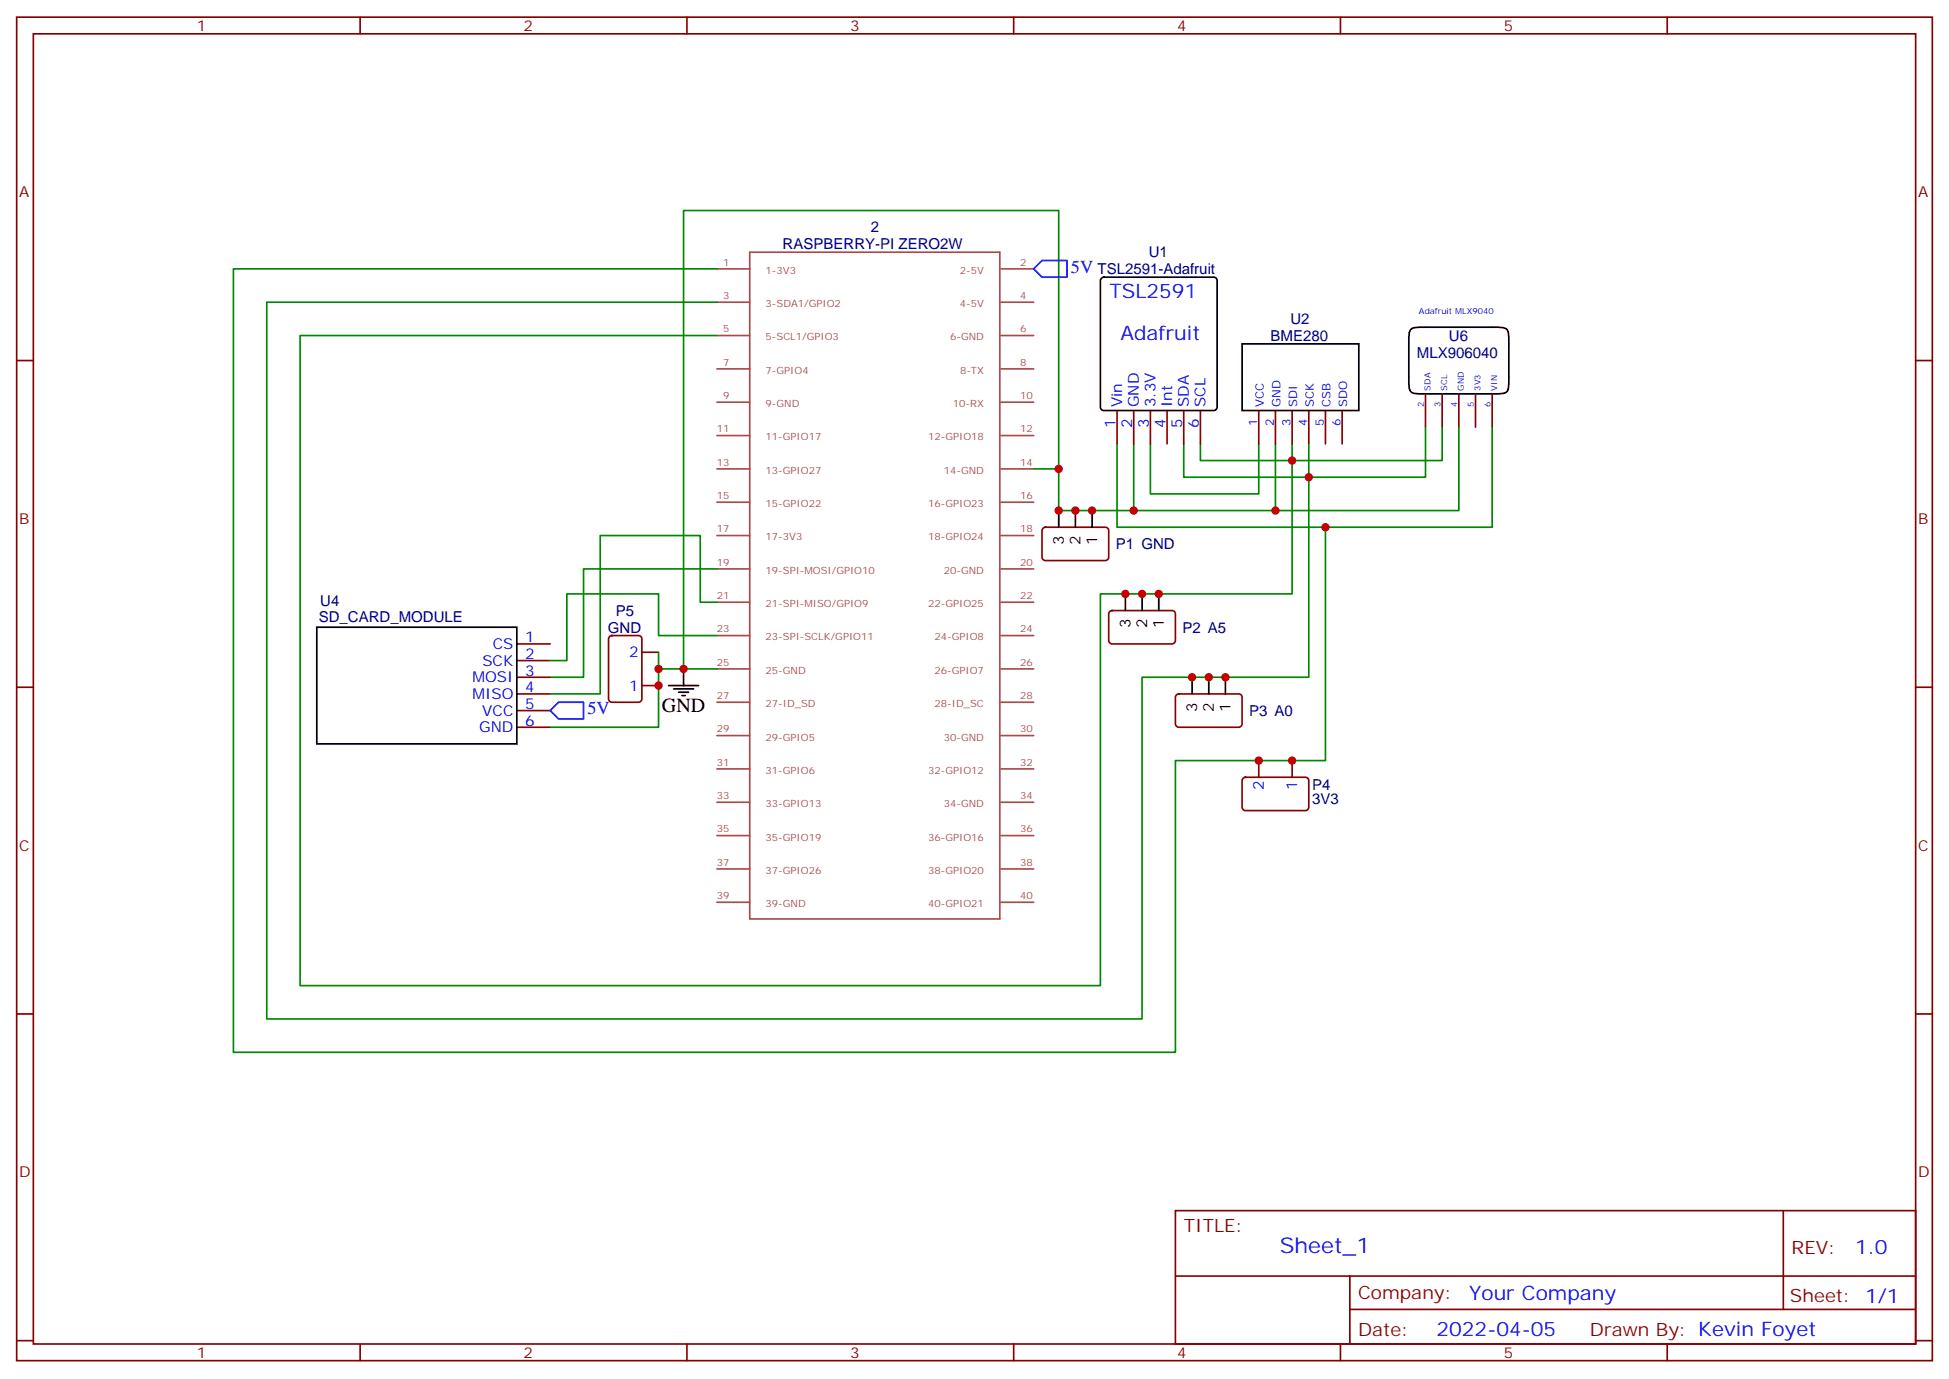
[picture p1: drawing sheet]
<svg xmlns="http://www.w3.org/2000/svg" width="412mm" height="292mm" viewBox="0 0 412 292" stroke-linecap="round" stroke-linejoin="round" font-family="sans-serif">
<g fill="none" stroke="#870000" stroke-width=".35">
<path d="M3.5 3.6h405.4v284.4h-405.4zM7.1 7.2h398.2v277.2h-398.2zM76.2 3.6v3.6M145.3 3.6v3.6M214.5 3.6v3.6M283.6 3.6v3.6M352.8 3.6v3.6M3.5 76.3h3.6M405.3 76.3h3.6M236.4 86.9v7M239.9 86.9v7M243.4 86.9v7"/>
<path d="M246.9 86.9v7M250.5 86.9v7M254 86.9v7M266.3 86.9v7M269.9 86.9v7M273.4 86.9v7M276.9 86.9v7M280.5 86.9v7M284 86.9v7M301.6 83.4v7M305.2 83.4v7M308.7 83.4v7"/>
<path d="M312.2 83.4v7M315.7 83.4v7M220.7 111.8l.5-.2h12.7a.71 .71 0 0 1 .7 .7v5.6a.76 .76 0 0 1-.7 .7h-12.7a.76 .76 0 0 1-.7-.7v-5.6zM109.4 136.3h7M109.4 139.8h7M129 134.7l.5-.2h5.6a.71 .71 0 0 1 .7 .7v12.7a.76 .76 0 0 1-.7 .7h-5.6a.76 .76 0 0 1-.7-.7v-12.7zM135.8 138h3.5M234.8 129.4l.5-.2h12.7a.71 .71 0 0 1 .7 .7v5.7a.76 .76 0 0 1-.7 .7h-12.7a.76 .76 0 0 1-.7-.7v-5.7zM3.5 145.5h3.6M109.4 143.3h7M109.4 146.9h7M109.4 150.4h7"/>
<path d="M109.4 153.9h7M135.8 145.1h3.5M248.9 147.1l.5-.2h12.7a.71 .71 0 0 1 .7 .7v5.6a.76 .76 0 0 1-.7 .7h-12.7a.76 .76 0 0 1-.7-.7v-5.6zM405.3 145.5h3.6M263.1 164.7l.4-.2h12.7a.71 .71 0 0 1 .7 .7v5.7a.76 .76 0 0 1-.7 .7h-12.7a.76 .76 0 0 1-.7-.7v-5.7zM266.3 161v3.5M273.4 161v3.5M3.5 214.6h3.6M405.3 214.6h3.6M248.7 256.2h156.6v28.2h-156.6zM377.3 256.2v20.9M248.7 270.1h156.5"/>
<path d="M285.6 277.1h119.6M285.6 270.1v14.1M3.5 283.7h3.6M76.2 284.4v3.6M145.3 284.4v3.6M214.5 284.4v3.6M283.6 284.4v3.6M352.8 284.4v3.6M405.3 283.7h3.6"/>
</g>
<g fill="none" stroke="#a64a4a" stroke-width=".35">
<path d="M151.7 56.9h6.9M158.6 53.4h53v141.1h-53zM211.8 56.9h6.9M151.7 64h6.9M151.7 71h6.9M151.7 78.1h6.9M211.8 64h6.9M211.8 71h6.9M211.8 78.1h6.9M151.7 85.1h6.9M151.7 92.2h6.9M151.7 99.2h6.9"/>
<path d="M211.8 85.1h6.9M211.8 92.2h6.9M211.8 99.2h6.9M151.7 106.3h6.9M151.7 113.3h6.9M211.8 106.3h6.9M211.8 113.3h6.9M151.7 120.4h6.9M151.7 127.5h6.9M151.7 134.5h6.9M211.8 120.4h6.9M211.8 127.5h6.9"/>
<path d="M211.8 134.5h6.9M151.7 141.6h6.9M151.7 148.6h6.9M151.7 155.7h6.9M211.8 141.6h6.9M211.8 148.6h6.9M211.8 155.7h6.9M151.7 162.7h6.9M151.7 169.8h6.9M151.7 176.8h6.9M211.8 162.7h6.9M211.8 169.8h6.9"/>
<path d="M211.8 176.8h6.9M151.7 183.9h6.9M151.7 191h6.9M211.8 183.9h6.9M211.8 191h6.9"/>
</g>
<g fill="none" stroke="#000" stroke-width=".35">
<path d="M233.1 58.9l.4-.2h23.3a.71 .71 0 0 1 .7 .7v26.8a.76 .76 0 0 1-.7 .7h-23.3a.76 .76 0 0 1-.7-.7v-26.8zM262.8 72.8h24.7v14.1h-24.7zM298.5 69.7a4.9 4.9 0 0 1 3.1-.4h14.1a4.9 4.9 0 0 1 3.1 .4 4.9 4.9 0 0 1 .5 3.1v3.5a26.5 26.5 0 0 1-.2 6.2 1.89 1.89 0 0 1-2.2 .9h-15.3a4.9 4.9 0 0 1-3.1-.5 4.9 4.9 0 0 1-.4-3.1v-7a4.9 4.9 0 0 1 .4-3.1zM224 108.1v3.5M227.5 108.1v3.5M231.1 108.1v3.5M67 132.8h42.4v24.6h-42.4zM238.1 125.7v3.5M241.7 125.7v3.5M245.2 125.7v3.5M141.5 145.1h6.3M142.5 145.8h4.3"/>
<path d="M143.6 146.5h2.1M144.3 147.2h.7M144.6 141.6v3.5M252.2 143.3v3.6M255.8 143.3v3.6M259.3 143.3v3.6"/>
</g>
<g fill="none" stroke="#008700" stroke-width=".35">
<path d="M151.7 56.9h-102.3v165.8h199.3v-61.7h31.8v-49.4M151.7 71h-88.2v137.6h169.3v-82.9h40.6v-28.2h31.8v-7.1M151.7 64h-95.3v151.7h185.3v-72.4h35.2v-42.3h24.7v-10.6M218.7 99.2h5.3v8.9h15.9M224 99.2v-54.6h-79.4v97M239.9 93.9v14.2h30v-14.2M243.4 93.9v10.6h22.9v-10.6M250.5 93.9v7.1h26.4v-7.1M254 93.9v3.6h19.4v-3.6M308.7 90.4v17.7h-38.8M315.7 90.4v21.2h-79.3v-17.7M139.3 138v3.6h12.4"/>
<path d="M151.7 134.5h-12.4v-8.8h-19.4v14.1h-3.5M151.7 120.4h-28.2v22.9h-7.1M151.7 127.5h-3.5v-14.2h-21.2v33.6h-10.6M139.3 141.6v12.3h-22.9"/>
</g>
<path d="M218.7 56.9l1.8-1.8h5.3v3.6h-5.3zM116.4 150.4l1.8-1.8h5.3v3.6h-5.3z" fill="none" stroke="#00f" stroke-width=".35"/>
<g fill="#c00">
<circle cx="266.3" cy="161" r=".88"/>
<circle cx="273.4" cy="161" r=".88"/>
<circle cx="241.7" cy="125.7" r=".88"/>
<circle cx="245.2" cy="125.7" r=".88"/>
<circle cx="238.1" cy="125.7" r=".88"/>
<circle cx="255.8" cy="143.3" r=".88"/>
<circle cx="259.3" cy="143.3" r=".88"/>
<circle cx="252.2" cy="143.3" r=".88"/>
<circle cx="280.5" cy="111.6" r=".88"/>
<circle cx="269.9" cy="108.1" r=".88"/>
<circle cx="273.4" cy="97.5" r=".88"/>
<circle cx="276.9" cy="101" r=".88"/>
<circle cx="239.9" cy="108.1" r=".88"/>
<circle cx="224" cy="108.1" r=".88"/>
<circle cx="231.1" cy="108.1" r=".88"/>
<circle cx="227.5" cy="108.1" r=".88"/>
<circle cx="144.6" cy="141.6" r=".88"/>
<circle cx="139.3" cy="141.6" r=".88"/>
<circle cx="224" cy="99.2" r=".88"/>
<circle cx="139.3" cy="145.1" r=".88"/>
</g>
<text font-size="4.6" fill="#00f" x="270.8" y="265.3">Sheet_1</text>
<g font-size="4.2" fill="#00f">
<text x="234.7" y="63.1">TSL2591</text>
<text x="237.1" y="71.9">Adafruit</text>
<text x="392.5" y="265.5">1.0</text>
<text x="310.9" y="275">Your Company</text>
<text x="304" y="282.9">2022-04-05</text>
</g>
<text font-size="4.2" x="140.1" y="150.7">GND</text>
<g font-size="3.9" fill="#00f">
<text x="226.6" y="57.7">5V</text>
<text x="124.3" y="151.2">5V</text>
</g>
<g font-size="3.9" fill="#800">
<text x="250.5" y="260.8">TITLE:</text>
<text x="379.1" y="265.5">REV:</text>
<text x="287.4" y="275">Company:</text>
<text x="378.7" y="275.6">Sheet: 1/1</text>
<text x="287.4" y="282.7">Date:</text>
<text x="336.4" y="282.8">Drawn By: Kevin Foyet</text>
</g>
<g font-size="3.2" fill="#800">
<text x="41.6" y="6.6">1</text>
<text x="110.8" y="6.6">2</text>
<text x="179.9" y="6.6">3</text>
<text x="249.1" y="6.6">4</text>
<text x="318.2" y="6.6">5</text>
<text x="4.1" y="41.7">A</text>
<text x="405.9" y="41.7">A</text>
<text x="4.1" y="110.9">B</text>
<text x="405.9" y="110.9">B</text>
<text x="4.1" y="180">C</text>
<text x="405.9" y="180">C</text>
<text x="4.1" y="249.2">D</text>
<text x="405.9" y="249.2">D</text>
<text x="41.6" y="287.4">1</text>
<text x="110.8" y="287.4">2</text>
<text x="179.9" y="287.4">3</text>
<text x="249.1" y="287.4">4</text>
<text x="318.2" y="287.4">5</text>
</g>
<g font-size="3.2" fill="#000080">
<text x="165.6" y="52.8">RASPBERRY-PI ZERO2W</text>
<text x="184.3" y="49.1">2</text>
<text x="232.2" y="58">TSL2591-Adafruit</text>
<text x="243.1" y="54.4">U1</text>
<text x="273.1" y="68.5">U2</text>
<text x="268.9" y="72.1">BME280</text>
<text x="299.8" y="75.7">MLX906040</text>
<text x="306.6" y="72.2">U6</text>
<text x="236.1" y="116.3">P1 GND</text>
<text x="67.4" y="131.7">SD_CARD_MODULE</text>
<text x="67.7" y="128.3">U4</text>
<text x="130.3" y="130.4">P5</text>
<text x="128.6" y="133.9">GND</text>
<text x="250.2" y="133.9">P2 A5</text>
<text x="264.3" y="151.5">P3 A0</text>
<text x="277.6" y="167.1">P4</text>
<text x="277.6" y="170.2">3V3</text>
</g>
<g font-size="3.2" fill="#00f">
<text x="237.4" y="86.2" transform="rotate(-90 237.4 86.2)">Vin</text>
<text x="240.9" y="86.2" transform="rotate(-90 240.9 86.2)">GND</text>
<text x="244.5" y="86.2" transform="rotate(-90 244.5 86.2)">3.3V</text>
<text x="248" y="86.2" transform="rotate(-90 248 86.2)">Int</text>
<text x="251.5" y="86.2" transform="rotate(-90 251.5 86.2)">SDA</text>
<text x="255.1" y="86.2" transform="rotate(-90 255.1 86.2)">SCL</text>
<text x="236" y="90.7" transform="rotate(-90 236 90.7)">1</text>
<text x="239.5" y="90.7" transform="rotate(-90 239.5 90.7)">2</text>
<text x="243.1" y="90.7" transform="rotate(-90 243.1 90.7)">3</text>
<text x="246.6" y="90.7" transform="rotate(-90 246.6 90.7)">4</text>
<text x="250.1" y="90.7" transform="rotate(-90 250.1 90.7)">5</text>
<text x="253.6" y="90.7" transform="rotate(-90 253.6 90.7)">6</text>
<text x="104.3" y="137.3">CS</text>
<text x="111.1" y="135.9">1</text>
<text x="102.1" y="140.9">SCK</text>
<text x="111.1" y="139.5">2</text>
<text x="111.1" y="143">3</text>
<text x="133.1" y="139.1">2</text>
<text x="100" y="144.4">MOSI</text>
<text x="100" y="147.9">MISO</text>
<text x="111.1" y="146.5">4</text>
<text x="133.1" y="146.2">1</text>
<text x="101.4" y="155">GND</text>
<text x="102.1" y="151.4">VCC</text>
<text x="111.1" y="150">5</text>
<text x="111.1" y="153.6">6</text>
<text x="267.4" y="167.2" transform="rotate(-90 267.4 167.2)">2</text>
<text x="274.5" y="167.2" transform="rotate(-90 274.5 167.2)">1</text>
</g>
<g font-size="3.2">
<text x="225.1" y="115.4" transform="rotate(-90 225.1 115.4)">3</text>
<text x="228.6" y="115.4" transform="rotate(-90 228.6 115.4)">2</text>
<text x="232.1" y="115.4" transform="rotate(-90 232.1 115.4)">1</text>
<text x="239.2" y="133" transform="rotate(-90 239.2 133)">3</text>
<text x="242.7" y="133" transform="rotate(-90 242.7 133)">2</text>
<text x="246.2" y="133" transform="rotate(-90 246.2 133)">1</text>
<text x="253.3" y="150.6" transform="rotate(-90 253.3 150.6)">3</text>
<text x="256.8" y="150.6" transform="rotate(-90 256.8 150.6)">2</text>
<text x="260.3" y="150.6" transform="rotate(-90 260.3 150.6)">1</text>
</g>
<g font-size="2.5" fill="#00f">
<text x="267.4" y="86.2" transform="rotate(-90 267.4 86.2)">VCC</text>
<text x="270.9" y="86.2" transform="rotate(-90 270.9 86.2)">GND</text>
<text x="274.5" y="86.2" transform="rotate(-90 274.5 86.2)">SDI</text>
<text x="278" y="86.2" transform="rotate(-90 278 86.2)">SCK</text>
<text x="281.5" y="86.2" transform="rotate(-90 281.5 86.2)">CSB</text>
<text x="285" y="86.2" transform="rotate(-90 285 86.2)">SDO</text>
<text x="266" y="90.2" transform="rotate(-90 266 90.2)">1</text>
<text x="269.5" y="90.2" transform="rotate(-90 269.5 90.2)">2</text>
<text x="273" y="90.2" transform="rotate(-90 273 90.2)">3</text>
<text x="276.6" y="90.2" transform="rotate(-90 276.6 90.2)">4</text>
<text x="280.1" y="90.2" transform="rotate(-90 280.1 90.2)">5</text>
<text x="283.6" y="90.2" transform="rotate(-90 283.6 90.2)">6</text>
</g>
<g font-size="2.1" fill="#a54b4b">
<text x="153" y="56.2">1</text>
<text x="162" y="57.9">1-3V3</text>
<text x="203.1" y="57.9">2-5V</text>
<text x="215.8" y="56.2">2</text>
<text x="153" y="63.3">3</text>
<text x="162" y="65">3-SDA1/GPIO2</text>
<text x="203.1" y="65">4-5V</text>
<text x="215.8" y="63.3">4</text>
<text x="153" y="70.3">5</text>
<text x="215.8" y="70.3">6</text>
<text x="153" y="77.4">7</text>
<text x="162" y="72.1">5-SCL1/GPIO3</text>
<text x="201" y="72.1">6-GND</text>
<text x="215.8" y="77.4">8</text>
<text x="162" y="79.1">7-GPIO4</text>
<text x="203.1" y="79.1">8-TX</text>
<text x="153" y="84.4">9</text>
<text x="162" y="86.2">9-GND</text>
<text x="201.6" y="86.2">10-RX</text>
<text x="215.8" y="84.4">10</text>
<text x="151.7" y="91.5">11</text>
<text x="162" y="93.2">11-GPIO17</text>
<text x="196.4" y="93.2">12-GPIO18</text>
<text x="215.8" y="91.5">12</text>
<text x="151.7" y="98.5">13</text>
<text x="162" y="100.3">13-GPIO27</text>
<text x="199.7" y="100.3">14-GND</text>
<text x="215.8" y="98.5">14</text>
<text x="151.7" y="105.6">15</text>
<text x="162" y="107.3">15-GPIO22</text>
<text x="196.4" y="107.3">16-GPIO23</text>
<text x="215.8" y="105.6">16</text>
<text x="151.7" y="112.7">17</text>
<text x="215.8" y="112.7">18</text>
<text x="151.7" y="119.7">19</text>
<text x="162" y="114.4">17-3V3</text>
<text x="196.4" y="114.4">18-GPIO24</text>
<text x="215.8" y="119.7">20</text>
<text x="162" y="121.4">19-SPI-MOSI/GPIO10</text>
<text x="199.7" y="121.4">20-GND</text>
<text x="151.7" y="126.8">21</text>
<text x="162" y="128.5">21-SPI-MISO/GPIO9</text>
<text x="196.4" y="128.5">22-GPIO25</text>
<text x="215.8" y="126.8">22</text>
<text x="151.7" y="133.8">23</text>
<text x="162" y="135.6">23-SPI-SCLK/GPIO11</text>
<text x="197.7" y="135.6">24-GPIO8</text>
<text x="215.8" y="133.8">24</text>
<text x="151.7" y="140.9">25</text>
<text x="162" y="142.6">25-GND</text>
<text x="197.7" y="142.6">26-GPIO7</text>
<text x="215.8" y="140.9">26</text>
<text x="151.7" y="147.9">27</text>
<text x="162" y="149.7">27-ID_SD</text>
<text x="197.8" y="149.7">28-ID_SC</text>
<text x="215.8" y="147.9">28</text>
<text x="151.7" y="155">29</text>
<text x="215.8" y="155">30</text>
<text x="162" y="156.7">29-GPIO5</text>
<text x="199.7" y="156.7">30-GND</text>
<text x="151.7" y="162">31</text>
<text x="162" y="163.8">31-GPIO6</text>
<text x="196.4" y="163.8">32-GPIO12</text>
<text x="215.8" y="162">32</text>
<text x="151.7" y="169.1">33</text>
<text x="162" y="170.8">33-GPIO13</text>
<text x="199.7" y="170.8">34-GND</text>
<text x="215.8" y="169.1">34</text>
<text x="151.7" y="176.2">35</text>
<text x="162" y="177.9">35-GPIO19</text>
<text x="196.4" y="177.9">36-GPIO16</text>
<text x="215.8" y="176.2">36</text>
<text x="151.7" y="183.2">37</text>
<text x="162" y="184.9">37-GPIO26</text>
<text x="196.4" y="184.9">38-GPIO20</text>
<text x="215.8" y="183.2">38</text>
<text x="151.7" y="190.3">39</text>
<text x="162" y="192">39-GND</text>
<text x="196.4" y="192">40-GPIO21</text>
<text x="215.8" y="190.3">40</text>
</g>
<g font-size="1.8" fill="#00f">
<text x="300.2" y="66.5">Adafruit MLX9040</text>
<text x="302.7" y="82.7" transform="rotate(-90 302.7 82.7)">SDA</text>
<text x="306.2" y="82.7" transform="rotate(-90 306.2 82.7)">SCL</text>
<text x="309.7" y="82.7" transform="rotate(-90 309.7 82.7)">GND</text>
<text x="313.3" y="82.7" transform="rotate(-90 313.3 82.7)">3V3</text>
<text x="316.8" y="82.7" transform="rotate(-90 316.8 82.7)">VIN</text>
<text x="301.3" y="86.2" transform="rotate(-90 301.3 86.2)">2</text>
<text x="304.8" y="86.2" transform="rotate(-90 304.8 86.2)">3</text>
<text x="308.3" y="86.2" transform="rotate(-90 308.3 86.2)">4</text>
<text x="311.9" y="86.2" transform="rotate(-90 311.9 86.2)">5</text>
<text x="315.4" y="86.2" transform="rotate(-90 315.4 86.2)">6</text>
</g>
</svg>
